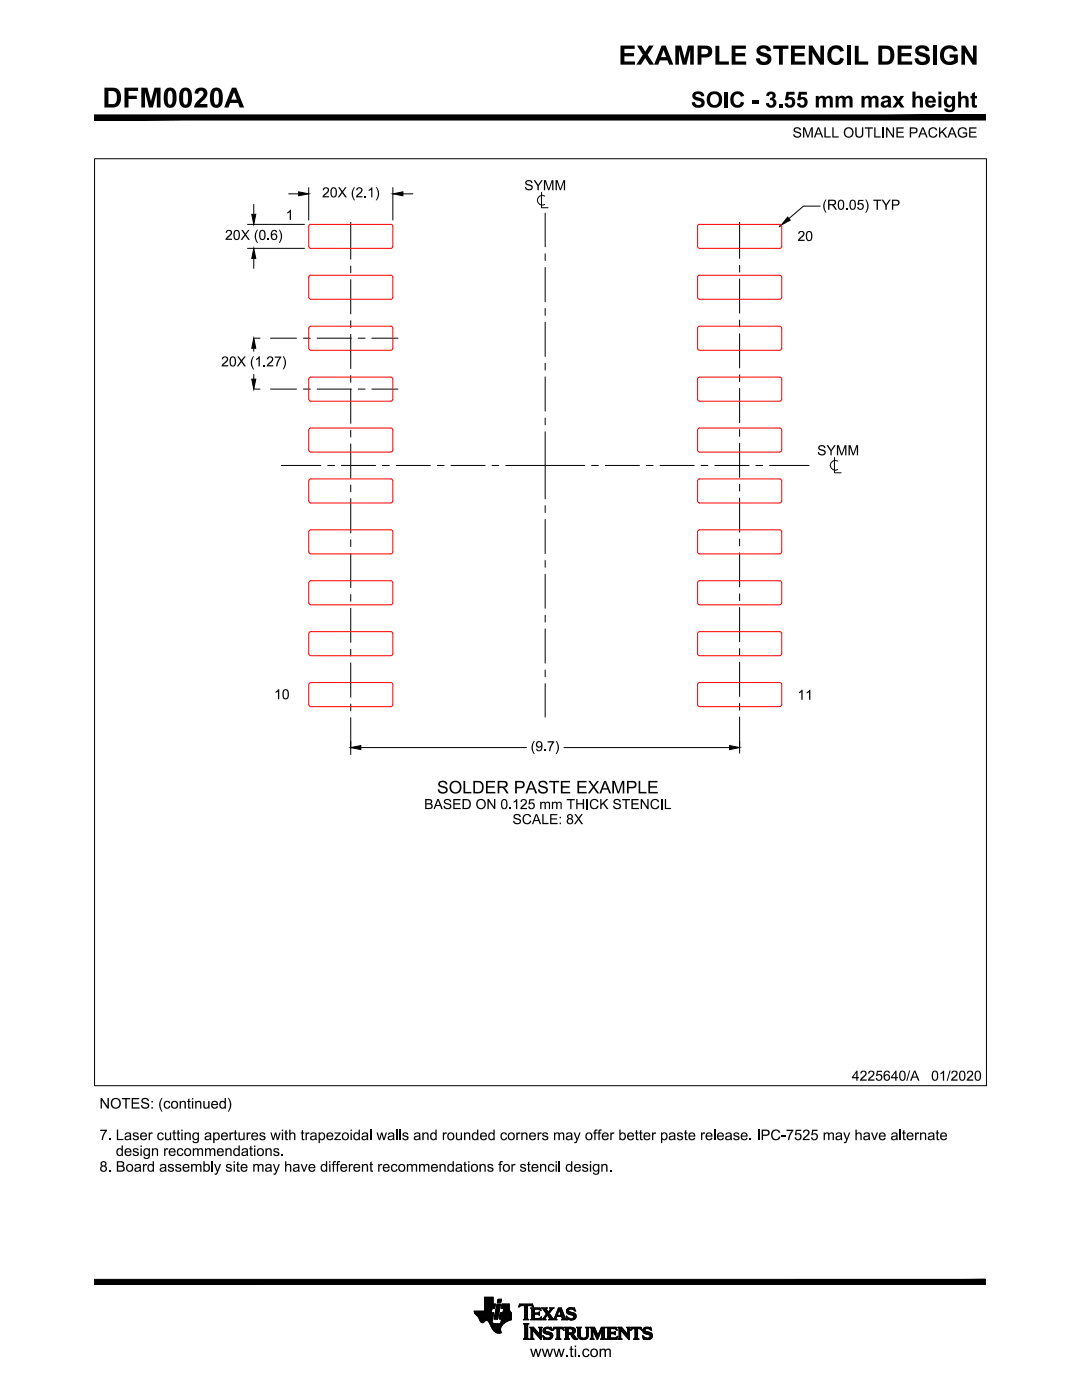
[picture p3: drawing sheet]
<svg xmlns="http://www.w3.org/2000/svg" width="216mm" height="279mm" viewBox="0 0 216 279" stroke-linecap="round" stroke-linejoin="round" font-family="sans-serif">
<g fill="none" stroke="#000" stroke-width=".2">
<path d="M18.9 31.7h177.9v185h-177.9zM57.6 38.7h2M61.6 37.4v6.5M78.4 37.4v6.5M80.4 38.7h2M108 38.4v3.1h1.4M108.7 39.1a.98 .98 0 0 0-1.5 .9 .98 .98 0 0 0 1.5 .8M149 23.4h47.6v.3M196.6 23.2v.2h-177.8M49.4 44.8h11.4M49.4 49.6h11.4M50.6 40.8v2"/>
<path d="M50.6 51.6v2M70 44.4v7.3M70 53.1v1.4M70 55.8v6.8M108.8 42.5v6.8M108.8 50.6v1.4M108.8 53.4v6.8M147.6 44.4v7.2M147.6 53v1.3M147.6 55.7v6.8M155.5 45.2h.2M155.6 45.1v.2"/>
<path d="M163.6 41.1h-3.3l-2.9 2.5M50.6 69.5v.6M50.6 74.7v1M50.6 67.5h1.3M50.6 77.7h1.3M54 67.5h5.2M54 77.7h5.2M60.5 67.5h1.4M60.5 77.7h1.4M63.3 67.5h6.8M63.3 77.7h6.8M70 64v1.4"/>
<path d="M70 66.7v6.9M70 74.9v1.4M70 77.7v6.8M71.5 67.5h1.3M71.5 77.7h1.3M74.2 67.5h5.2M74.2 77.7h5.2M108.8 61.6v1.3M108.8 64.3v6.8M108.8 72.5v1.4M108.8 75.2v6.9M147.6 63.9v1.3"/>
<path d="M147.6 66.6v6.8M147.6 74.8v1.4M147.6 77.5v6.9M56.1 92.9h7.9M65.4 92.9h1.4M68.1 92.9h6.9M70 85.9v1.3M70 88.6v6.8M70 96.8v1.4M70 99.5v6.9M76.3 92.9h1.4M79 92.9h6.9"/>
<path d="M87.3 92.9h1.3M90 92.9h6.8M98.2 92.9h1.3M100.9 92.9h15.8M108.8 83.4v1.4M108.8 86.2v13.4M118.1 92.9h1.3M120.8 92.9h6.8M129 92.9h1.3M131.7 92.9h6.8M139.9 92.9h1.4M142.6 92.9h6.9"/>
<path d="M147.6 85.7v1.4M147.6 88.4v6.9M147.6 96.7v1.3M147.6 99.4v6.8M150.8 92.9h1.4M153.6 92.9h7.8M166.5 91.3v3.1h1.3M167.2 92a.98 .98 0 0 0-1.5 .9 .98 .98 0 0 0 1.5 .8M70 107.7v1.4M70 110.4v6.9M70 118.7v1.3M108.8 100.9v1.4"/>
<path d="M108.8 103.7v6.8M108.8 111.9v1.3M108.8 114.6v6.8M147.6 107.6v1.3M147.6 110.3v6.8M147.6 118.5v1.4M70 121.4v6.8M70 129.6v1.3M70 132.3v6.8M108.8 122.8v1.4M108.8 125.5v6.8M108.8 133.7v1.4"/>
<path d="M108.8 136.4v6.7M147.6 121.2v6.9M147.6 129.4v1.4M147.6 132.2v6.8M70 140.5v1.4M70 143.2v7.4M72 149.2h33.1M112.5 149.2h33.1M147.6 140.4v1.3M147.6 143.1v7.2M96.7 260h1.7M96.7 259.9h1.7"/>
<path d="M96.7 259.8h1.7M96.7 259.7h1.7M96.7 259.6h1.7M96.7 259.5h1.7M96.7 259.4h1.7M96.7 259.3h1.7M96.7 259.2h1.7M96.7 259.1h1.7M96.7 259h1.7M99.2 259.9h.7M99.3 259.8h.7M99.3 259.7h.7"/>
<path d="M99.3 259.6h.7M99.3 259.5h.7M99.3 259.4h.7M99.4 259.3h.7l-.2 .7h-.7zM99.4 259.3h.7M94.6 261.8h3.5M94.6 261.7h3.5M94.6 261.9h3.4M94.7 262h3.3M94.7 262h3.8M94.7 262.1h3.8M94.8 262.2h3.7"/>
<path d="M94.9 262.3h3.6M94.9 262.4h3.5M95 262.4h3.4M95.1 262.5h3.3M95.2 262.6h3.2M95.3 262.7h3.1M95.4 262.7h3M95.4 262.8h2.9M95.5 262.9h2.8M95.5 263h2.8M95.6 263.1h2.7M95.6 263.2h2.7"/>
<path d="M95.7 263.3h2.6M95.7 263.4h2.5M95.7 263.5h2.5M95.8 263.5h1.1M95.8 263.6h1M95.8 263.7h.9M95.9 263.8h.7M96 263.9h.6M96.1 263.9h.3M96.7 261.5h1.4M96.7 261.4h1.4M96.7 261.3h1.5"/>
<path d="M96.7 261.2h1.5M96.7 261.1h2l.2-.9h-.5v-1.3h-1.7v2.8M96.7 261.1h2M96.7 261h2M96.7 260.9h2M96.7 260.8h2M96.7 260.7h2.1M96.7 260.6h2.1M96.7 260.5h2.1M96.7 260.4h2.1M96.7 260.3h2.2M96.7 260.2h1.7"/>
<path d="M96.7 260.1h1.7M97.3 263.5h.9M97.4 263.6h.8M97.5 263.7h.7M97.5 263.8h.7M97.6 263.9h.6M97.7 264h.6M97.7 264.1h.7M97.7 264.2h1.2M97.8 264.3h2.6M97.8 264.3h2.5M97.9 264.4h2.3"/>
<path d="M97.9 264.5h2.3M97.9 264.6h2.2M98 264.6h2.1M98 264.7h2M98 264.8h2M98.1 264.9h1.9M98.1 265h1.8M98.2 265h1.7M98.2 261.1l-.2 .9h.5l-.2 1.2M98.2 265.1h1.7M98.2 263.5v.4l.4 .3h1.9M98.3 263.2l-.1 .3"/>
<path d="M98.3 265.2h1.6M98.3 265.3h1.6M98.4 265.4h1.5M98.5 265.5h1.4M98.6 265.6h1.3M98.6 263.2h.7M98.6 263.1h.7M98.6 265.7h1.3M98.6 263h.7M98.6 262.9h.7M98.7 262.8h.7M98.7 262.7h.7"/>
<path d="M98.7 262.6h.7M98.7 262.5h.7M98.7 265.8h1.3M98.7 262.4h.7M98.8 262.4h.6M98.8 262.3h.7M98.8 262.2h.7M98.8 262.1h.7M98.8 262h.7M98.9 265.8h1.1M98.9 261.9h.7M98.9 261.8h.7"/>
<path d="M98.9 261.7h.7M98.9 261.6h.7M98.9 261.5h.7M98.9 261.4h.7M99 261.3h.7M99 265.9h1M99 261.2h.7M99 261.1h.7M99 261h.7M99 260.9h.7M99.1 260.8h.7M99.1 260.7h.7"/>
<path d="M99.1 260.6h.7M99.1 260.5h.7M99.1 260.4h.7M99.2 266h.8M99.2 260.4h.7M99.2 260.2h.7l-.1 .3-.5 2.8h-.7zM99.2 260.3h.7M99.6 266.1h.1M99.6 263a.29 .29 0 0 0 .2 .3 .29 .29 0 0 0 .3 0M99.6 263.1h2.4M99.6 263.2h2.4M99.6 263h2.4"/>
<path d="M99.6 262.9h2.4M99.7 262.8h2.3M99.7 262.7h2.3M99.7 262.6h2.3M99.7 262.5h2.3M99.7 262.4h2.3M99.8 262.4h2.2M99.8 262.3h2.2M99.8 262.2h2.2M99.8 262.1h2.2M99.8 262h2.2M99.9 264.1h.6"/>
<path d="M99.9 264h.8M100 263.9h.8M100 263.9h.9M100 263.8h1M100 263.7h1.2M100 263.6h1.4M100 261.1h1.6M100 261h1.6M100 263.5h1.6M100 260.9h1.6M100.1 263.5h1.7M100.1 263.4h1.9"/>
<path d="M100.1 260.8h1.5M100.1 263.3h1.9M100.1 260.7h1.5M100.1 263.3l-.2 .9M100.1 260.6h1.5M100.1 260.5h1.5M100.1 260.4h1.5M100.2 260.3h1.4M100.2 260.2h1.4v.9h-1.6zM100.4 262h1.6M100.4 261.9h1.5M100.4 261.8h1.4"/>
<path d="M100.4 261.7h1.4M100.4 261.6h1.3M100.4 261.5h1.3M100.5 261.4h1.1M100.5 261.3h1.1M100.5 261.1l-.1 .9h-.6l-.2 1M100.5 261.2h1.1M101.6 261.1l.2 .6 .2 .3v1.4a2.17 2.17 0 0 0-2 2.4v.2a1.44 1.44 0 0 1-1.8-.9l-.5-1.1a.6 .6 0 0 0-.6-.5 .6 .6 0 0 0-.6 .4h-.4l-.2-.1-.5-1-.7-.7-.1-.4 3.5-.1M103.5 260.8h.1M103.6 260.7h.2M103.6 260.5h2.7M103.6 260.4h2.7"/>
<path d="M103.7 260.3h2.6M104.4 264.1h1.1l-.2 .3v2.7l.2 .2h-1.1l.3-.4v-2.4zM104.4 267.3h1.1M104.4 263.3h1.1M104.5 264.2h1M104.6 267.1h.8M104.6 263.2h.7M104.7 260.7a.91 .91 0 0 0-1.2 .1l.2-.6h2.5l.2 .6-.2-.1a.7 .7 0 0 0-1 0M104.7 263l-.3 .3M104.7 264.3h.6M104.7 263.1h.6M104.7 263h.5"/>
<path d="M104.7 262.9h.5M104.7 262.8h.5M104.7 262.7h.5M104.7 262.5h.5M104.7 262.4h.5M104.7 262.3h.5M104.7 262.2h.5M104.7 262.1h.5M104.7 262h.5M104.7 261.9h.5M104.7 261.8h.5M104.7 261.7h.5"/>
<path d="M104.7 261.5h.5M104.7 261.4h.5M104.7 261.3h.5M104.7 261.2h.5M104.7 261.1h.5M104.7 261h.5M104.7 260.9h.5M104.7 260.8h.5M104.7 260.7h.6M104.7 260.7v2.3M104.7 267h.6M104.7 266.9h.6"/>
<path d="M104.7 266.8h.6M104.7 266.7h.6M104.7 266.6h.6M104.7 266.5h.6M104.7 266.4h.6M104.7 266.2h.6M104.7 266.1h.6M104.7 266h.6M104.7 265.9h.6M104.7 265.8h.6M104.7 265.7h.6M104.7 265.6h.6"/>
<path d="M104.7 265.5h.6M104.7 265.4h.6M104.7 265.2h.6M104.7 265.1h.6M104.7 265h.6M104.7 264.9h.6M104.7 264.8h.6M104.7 264.7h.6M104.7 264.6h.6M104.7 264.4h.6M105.2 260.7v2.3M105.2 263l.3 .3"/>
<path d="M105.5 263.3h-1.1M105.7 265l.8-.1 1.2 1.4v-1.2l-.3-.1M105.7 267.3h.8M105.7 264.9h.8M105.8 265h.8M105.9 263.3h2M105.9 267.1h.5M105.9 265.1h.8M106 267h.3M106 266.9h.3M106 266.8h.3M106 266.7h.3"/>
<path d="M106 266.6h.3M106 266.5h.3M106 266.4h.3M106 266.2h.3M106 266.1h.3M106 266h.3M106 265.9h.3M106 265.8h.3M106 265.7h.3M106 265.6h.3M106 265.5h1M106 265.4h.9"/>
<path d="M106 265.2h.8M106 261.1h1.8M106.1 263.2h1.8M106.1 261.2h1.8M106.1 263l-.2 .3M106.1 262h1.2l.4-.2v.7l-.3-.2h-.8v.7M106.1 263.1h.6M106.1 263h.5M106.1 262.9h.5M106.1 262.8h.5M106.1 262.7h.5M106.1 262.5h.5"/>
<path d="M106.1 262.4h.5M106.1 262.3h.5M106.1 262.2h1.6M106.1 262.1h1.6M106.1 261.9h.5M106.1 261.8h.5M106.1 261.7h.5M106.1 261.5h.5M106.1 261.4h.5M106.1 261.3h.6M106.2 260.7h.2M106.3 260.8h.1"/>
<path d="M106.4 265.6h.6M106.5 265.7h.7M106.6 265.8h.7M106.6 261.4l.1-.1h.6l.7 .2-.2-.5h-1.9l.2 .4v1.6M106.6 261.4v.6M106.6 263l.1 .1h.6l.8-.3-.2 .6-2-.1M106.7 265.9h.6M106.8 266h.6M106.9 266.1h.7M107 266.2h1M107.1 266.4h.9M107.2 266.5h.8"/>
<path d="M107.3 266.6h.7M107.3 266.7h.7M107.4 262h.3M107.4 266.8h.6M107.4 264.9h.8M107.4 265h.8M107.5 262.3h.2M107.5 263.1h.5M107.6 266.9h.4M107.6 262.4h.1M107.6 261.9h.1M107.6 261.3h.3"/>
<path d="M107.6 265h.5M107.6 267h.4M107.7 265.1h.3M107.7 266.1h.3M107.7 266h.3M107.7 265.9h.3M107.7 265.8h.3M107.7 265.7h.3M107.7 265.6h.3M107.7 265.5h.3M107.7 265.4h.3M107.7 265.2h.3"/>
<path d="M107.7 267.1h.3M107.7 261.4h.2M107.8 263h.2M107.9 267.3h.1M107.9 261.5h.1M108 262.9h.1M108 263.3h.9M108.1 261.1h1M108.2 265l-.2 .3v2l-1.7-1.8v1.4l.2 .4h-.8l.3-.4v-1.6l-.3-.3M108.3 263.2h.5M108.3 266.6l.2 .7 .2-.1a1.01 1.01 0 0 0 1.6-.6M108.3 266.6h.1"/>
<path d="M108.3 261.2h.7M108.3 266.7h.2M108.4 266.8h.2M108.4 265.6h.4M108.4 265.5h.4M108.4 266.9h.4M108.4 265.7h.6M108.4 265.4h.4M108.4 263.1h.4M108.4 265.8h1M108.4 261.3h.6M108.4 267h.8"/>
<path d="M108.4 267.1h1.6M108.4 265.2h.5M108.5 263l.5-.8-.9-1.2h1.1l-.2 .3 .4 .6 .4-.7-.1-.2h.8l-.9 1.1 .9 1.2 .9-2.3h.6l.8 2.2 .3 .1M108.5 263l-.5 .3M108.5 265.9h1.3M108.5 263h.3M108.5 267.3h.1M108.5 261.4h.6M108.5 265.1h1.5M108.5 266h1.6M108.5 262.9h.4M108.6 261.5h.6"/>
<path d="M108.6 265h1.4M108.6 262.8h.4M108.7 261.7h.6M108.7 266.1h1.5M108.7 262.7h.4M108.7 261.8h.6M108.8 262.5h.3M108.8 261.9h1M108.8 267.3h1M108.8 264.9h.8M108.9 262.4h.9M108.9 262h.8"/>
<path d="M108.9 263.3h-.9M109 262.3h.7M109 262.1h.6M109 262.2h.7M109 266.2a.75 .75 0 0 1-.6-1 .75 .75 0 0 1 1.2-.3l.2 .1 .2-.1 .1 .6a1.05 1.05 0 0 0-1.3-.2l.1 .3 .7 .2a.72 .72 0 0 1 .7 .8M109 266.2l.7 .3a.46 .46 0 0 1-.1 .5 .46 .46 0 0 1-.6 0l-.7-.4M109.1 266.2h1.1M109.3 262.5h.6M109.4 262.7h.6M109.5 267h.6M109.5 262.8h.6M109.5 263.3l.2-.1-.5-.8-.4 .8 .1 .1"/>
<path d="M109.5 263.3h1.6M109.5 261.8h.3M109.5 262.9h.6M109.5 266.4h.8M109.6 261.7h.3M109.6 263h.6M109.7 261.5h.3M109.7 265.2h.4M109.7 263.1h.6M109.7 263.2h.7M109.7 266.9h.5M109.7 261.4h.4"/>
<path d="M109.8 266.5h.5M109.8 261.1h.7M109.8 266.8h.5M109.8 266.7h.5M109.8 266.6h.5M109.8 261.3h.4M109.8 264.9h.2M109.8 261.2h.5M109.9 265.4h.2M110 265.5h.1M110.3 265.5h.1M110.3 265.4h.2"/>
<path d="M110.3 265.2h.3M110.4 265.1h2M110.4 265h2M110.4 264.9h2M110.5 263.2h.4M110.6 263.1h.3M110.6 263h.4M110.7 262.9h.3M110.8 262.8h.3M110.8 262.7h1.8M110.8 262.5h1.8M110.9 267.3h1"/>
<path d="M110.9 262.4h.3M110.9 262.3h.3M111 262.2h.3M111 262.1h.3M111 262h.4M111.1 267.1h.6M111.1 261.9h.3M111.1 267h.6M111.1 265.2h.6M111.1 263.3h-1.6M111.1 261.8h.3M111.2 265.3v1.6l-.3 .4h1l-.2-.2v-1.8"/>
<path d="M111.2 266.9h.5M111.2 266.8h.5M111.2 266.7h.5M111.2 266.6h.5M111.2 266.5h.5M111.2 266.4h.5M111.2 266.2h.5M111.2 266.1h.5M111.2 266h.5M111.2 265.9h.5M111.2 265.8h.5M111.2 265.7h.5"/>
<path d="M111.2 265.6h.5M111.2 265.5h.5M111.2 265.4h.5M111.2 265.3a.5 .5 0 0 0-.9 .2h-.1M111.2 261.7h.3M111.2 261.5h.3M111.3 261.4h.8M111.3 261.3h.8M111.4 261.2h.7M111.4 261.1h.6M111.6 261.4l.4 1.1h-.8zM111.6 261.5h.6"/>
<path d="M111.7 265.3a.42 .42 0 0 1 .4-.2 .42 .42 0 0 1 .3 .3l.1 .1v-.1a.44 .44 0 0 0-.1-.5 .44 .44 0 0 0-.5 0h-1.4l-.3 .6M111.7 261.7h.5M111.7 261.8h.6M111.8 261.9h.5M111.8 262h.6M111.9 262.1h.5M111.9 262.2h.5M111.9 262.3h.6M112 262.4h.5M112 263.3l.2-.1-.1-.5h-1l-.2 .5 .2 .1M112 263.3h1.1M112.1 262.8h.6"/>
<path d="M112.1 262.9h.6M112.2 263h.6M112.2 265.2h.3M112.2 263.2h.7M112.2 263.1h.6M112.3 265.4h.2M112.4 265.5h.2M112.6 265l.2 .3v1.6l-.2 .4h1l-.2-.2v-.8M112.6 265l1.2-.1a.69 .69 0 0 1 1 .4 .69 .69 0 0 1-.5 .9h-.1M112.6 267.3h1M112.6 264.9h1.6M112.7 265h1.8"/>
<path d="M112.8 267.1h.6M112.8 267h.6M112.8 265.1h1.9M112.8 266.4h1.1a.99 .99 0 0 0 1.4 .9M112.8 266.9h.6M112.8 266.8h.6M112.8 266.7h.6M112.8 266.6h.6M112.8 266.5h.6M112.8 266.2h1.5M112.8 266.1h1.6M112.8 266h1.8"/>
<path d="M112.8 265.9h.6M112.8 265.8h.6M112.8 265.7h.6M112.8 265.6h.6M112.8 265.5h.6M112.8 265.4h.6M112.8 265.2h.6M113 262.8h.1M113 262.7h.1M113 262.9h.3M113 261.7h.5M113 263h.4"/>
<path d="M113 261.8h.6M113 261.5h.5M113.1 263.3h-1.1M113.1 261.9h.8M113.1 261.4h.4M113.1 263.1h.6M113.1 263.2h1.6M113.1 262h1.3M113.1 261.3h.5M113.1 263.3h.2M113.2 261.2a1.32 1.32 0 0 1 1.3-.1l.1-.1 .2 .6a1.05 1.05 0 0 0-1.3-.2l.1 .4 .6 .2a.8 .8 0 0 1 .7 1 .8 .8 0 0 1-1.1 .4h-.7l-.1-.7a.87 .87 0 0 0 1.5 .1l-.1-.2-.7-.2a.7 .7 0 0 1-.5-1.2zM113.2 262.1h1.5"/>
<path d="M113.2 261.2h1.5M113.3 262.2h1.5M113.3 261.1h1.3M113.4 263.3h1.2M113.6 262.3h1.3M113.6 261h.6M113.8 266a.42 .42 0 0 0 .5-.4 .42 .42 0 0 0-.5-.4l-.4 .1v.7M113.8 263.5h.4M113.9 266.4h.6M114 266.5h.6M114 266.6h.6M114.1 266.7h.6"/>
<path d="M114.1 265.2h.7M114.1 262.4h.8M114.1 265.9h.6M114.1 266.8h.7M114.2 266.2l1.1 1.1M114.2 266.2h.1M114.2 266.9h.7M114.2 265.4h.6M114.2 265.8h.6M114.2 265.7h.6M114.2 265.5h.6M114.2 263.1h.6"/>
<path d="M114.3 267h.6M114.3 265.6h.5M114.3 261.3h.4M114.4 267.1h.7M114.4 262.5h.6M114.4 263h.5M114.5 262.9h.4M114.5 262.7h.5M114.5 261.4h.3M114.5 262.8h.5M114.5 267.3h.8M114.6 261.5h.2"/>
<path d="M114.7 261.7h.1M115 265l.3 .1v1.4M115 264.9h1M115 265h1M115.2 265h.7M115.3 265.1h.5M115.3 266.6h.5M115.3 266.5h.5M115.3 266.4h.5M115.3 266.2h.5M115.3 266.1h.5M115.3 266h.5"/>
<path d="M115.3 265.9h.5M115.3 265.8h.5M115.3 265.7h.5M115.3 265.6h.5M115.3 265.5h.5M115.3 265.4h.5M115.3 265.2h.5M115.3 266.7h.5M115.3 266.8h.6M115.4 266.9h.6M115.5 267h.8M115.6 267.1h1.5"/>
<path d="M115.8 266.5a.63 .63 0 0 0 .6 .6 .63 .63 0 0 0 .6-.6M115.8 267.3h1.1M116 265l-.2 .1v1.4M116.6 267h.6M116.8 265h.8M116.8 265l.2 .1v1.4M116.8 264.9h.8M116.9 266.9h.4M116.9 265h.6M117 266.8h.3M117 266.7h.4M117 265.1h.4"/>
<path d="M117 266.6h.4M117 266.5h.4M117 266.4h.4M117 266.2h.4M117 266.1h.4M117 266h.4M117 265.9h.4M117 265.8h.4M117 265.7h.4M117 265.6h.4M117 265.5h.4M117 265.4h.4"/>
<path d="M117 265.2h.4M117.4 266.5a1.08 1.08 0 0 1-.8 .9 1.08 1.08 0 0 1-1.1-.3l-.2-.6M117.6 265l-.2 .1v1.4M117.8 265l.8-.1 .7 1.6 .5-1.2a.41 .41 0 0 1 .2-.4 .41 .41 0 0 1 .4 0l.4 .1M117.8 267.3h.7M117.8 264.9h.8M117.9 265h.8M117.9 267.1h.4M118 267h.3M118 265.1h.7M118 266.9h.3M118 266.8h.3"/>
<path d="M118 266.7h.3M118 266.6h.3M118 266.5h.3M118 266.4h.3M118 266.2h.3M118 266.1h.3M118 266h.3M118 265.9h.3M118 265.8h.3M118 265.7h.3M118 265.6h.3M118 265.5h.9"/>
<path d="M118 265.4h.8M118 265.2h.8M118.4 265.6h.5M118.4 265.7h.6M118.5 265.8h.5M118.5 265.9h.6M118.6 266h.5M118.6 266.1h.6M118.7 266.2h.5M118.7 266.4h.6M118.8 266.5h.8M118.8 266.6h.8"/>
<path d="M118.9 266.7h.6M118.9 266.8h.6M119 266.9h.4M119 267h.4M119.1 267.1h.2M119.1 267.3h.2M119.4 266.4h.3M119.4 266.2h.3M119.5 266.1h.2M119.5 266h.3M119.6 265.9h.3M119.6 265.8h.3"/>
<path d="M119.6 265.7h.4M119.7 265.6h.3M119.7 265.5h.9M119.8 265.4h.8M119.8 265.2h.8M119.9 267.3h.9M119.9 265.1h.7M119.9 265h.8M120 264.9h.8M120 267.1h.7M120.1 267h.5M120.1 266.9h.5"/>
<path d="M120.1 266.8h.5M120.1 266.7h.5M120.1 266.6h.5M120.1 266.5h.5M120.1 266.4h.5M120.1 266.2h.5M120.1 266.1h.5M120.1 266h.5M120.1 265.9h.5M120.1 265.8h.5M120.1 265.7h.5M120.1 265.6h.5"/>
<path d="M120.8 265l-.2 .3v1.6l.2 .4h-.9l.2-.4v-1.5l-.9 1.9-.9-1.9v1.5l.2 .4h-.7l.2-.4v-1.6l-.2-.3M121 265l.3 .3v1.6l-.3 .4h2l.2-.6M121 267.3h2M121 264.9h1.9M121 265l1.9-.1 .2 .6M121.2 265h1.8M121.2 267.1h1.9M121.2 265.1h1.8M121.3 267h1.8M121.3 266.9h.5M121.3 266.8h.5M121.3 266.7h.5"/>
<path d="M121.3 266.6h.5M121.3 266.5h.5M121.3 266.4h.5M121.3 266.2h.5M121.3 266.1h1.5M121.3 266h1.5M121.3 265.9h1.5M121.3 265.8h.5M121.3 265.7h.5M121.3 265.6h.5M121.3 265.5h.5M121.3 265.4h.5"/>
<path d="M121.3 265.2h.5M121.8 265.3v.6h.8l.2-.2v.7l-.2-.2h-.8v.7l.2 .1M121.8 265.3l.1-.1h.7l.5 .3M122.7 266.2h.1M122.7 265.8h.1M122.7 266.4h.1M122.8 265.2h.3M122.9 266.9h.3M122.9 265.4h.2M123.1 265.5h.1M123.1 266.8h.1M123.2 266.7l-.3 .2-.4 .1"/>
<path d="M123.2 266.7h.1M123.3 265l.7-.1 1.3 1.4-.1-1.2-.2-.1M123.3 267.3h.8M123.3 264.9h.7M123.4 265h.7M123.5 267.1h.4M123.5 265.1h.7M123.5 267h.4M123.5 266.9h.4M123.5 266.8h.4M123.5 266.7h.4M123.5 266.6h.4"/>
<path d="M123.5 266.5h.4M123.5 266.4h.4M123.5 266.2h.4M123.5 266.1h.4M123.5 266h.4M123.5 265.9h.4M123.5 265.8h.4M123.5 265.7h.4M123.5 265.6h.4M123.5 265.5h1M123.5 265.4h.9M123.5 265.2h.8"/>
<path d="M123.9 265.6h.7M124 265.7h.7M124.1 265.8h.7M124.2 265.9h.7M124.3 266h.7M124.4 266.1h.7M124.5 266.2h1.1M124.6 266.4h1M124.7 266.5h.9M124.8 266.6h.8M124.9 266.7h.7M125 265h.8"/>
<path d="M125 266.8h.6M125 264.9h.8M125.1 266.9h.5M125.2 265h.5M125.2 267h.4M125.2 265.1h.4M125.3 266.1h.3M125.3 266h.3M125.3 265.9h.3M125.3 265.8h.3M125.3 265.7h.3M125.3 265.6h.3"/>
<path d="M125.3 265.5h.3M125.3 265.4h.3M125.3 265.2h.3M125.3 267.1h.3M125.4 267.3h.2M125.8 265l-.2 .3v2l-1.7-1.8v1.4l.2 .4h-.8l.2-.4v-1.6l-.2-.3M125.8 265.5h.1M125.9 265.4h.1M125.9 265.2h.3M125.9 265.1h2.1M126 265h2M126 264.9h1.9"/>
<path d="M126.4 267.3h1.1M126.6 267.1h.7M126.7 267h.5M126.7 265.2h.5M126.7 265.3v1.6l-.3 .4h1.1l-.3-.4v-1.6M126.7 266.9h.5M126.7 266.8h.5M126.7 266.7h.5M126.7 266.6h.5M126.7 266.5h.5M126.7 266.4h.5M126.7 266.2h.5"/>
<path d="M126.7 266.1h.5M126.7 266h.5M126.7 265.9h.5M126.7 265.8h.5M126.7 265.7h.5M126.7 265.6h.5M126.7 265.5h.5M126.7 265.4h.5M126.7 265.3a.5 .5 0 0 0-.8 .2h-.1M127.2 265.3a.42 .42 0 0 1 .4-.2 .42 .42 0 0 1 .4 .3l.1 .1v-.1a.44 .44 0 0 0-.2-.5 .44 .44 0 0 0-.5 0h-1.4l-.2 .6M127.8 265.2h.2M127.9 265.4h.2"/>
<path d="M128 265.5h.1M128.2 266.6l.2 .7 .2-.1a1.01 1.01 0 0 0 1.6-.6M128.2 266.6h.1M128.2 266.7h.2M128.3 266.8h.2M128.3 265.7h.6M128.3 265.6h.4M128.3 265.5h.4M128.3 266.9h.4M128.3 265.4h.4M128.3 265.8h1M128.3 267h.8"/>
<path d="M128.3 265.2h.5M128.3 267.1h1.6M128.4 265.9h1.3M128.4 267.3h.1M128.4 265.1h1.5M128.4 266h1.5M128.5 265h1.4M128.6 266.1h1.5M128.7 267.3h1M128.7 264.9h.8M128.9 266.2a.75 .75 0 0 1-.6-1 .75 .75 0 0 1 1.2-.3l.2 .1 .1-.1 .2 .6a1.05 1.05 0 0 0-1.3-.2l.1 .3 .7 .2a.72 .72 0 0 1 .7 .8M128.9 266.2l.7 .3a.46 .46 0 0 1-.1 .5 .46 .46 0 0 1-.6 0l-.7-.4"/>
<path d="M129 266.2h1.1M129.3 267h.7M129.4 266.4h.8M129.6 265.2h.3M129.6 266.9h.5M129.7 266.5h.5M129.7 266.8h.5M129.7 266.7h.5M129.7 266.6h.5M129.7 264.9h.2M129.8 265.4h.2M129.9 265.5h.1"/>
</g>
<g fill="#000" stroke="#000" stroke-width=".2">
<path d="M59.6 38.3l2 .4-2 .4zM78.4 38.7l2-.4v.8zM50.2 42.8h.8l-.4 2zM50.6 49.6l.4 2h-.8zM157.2 43.3l.5 .6-1.8 1zM50.6 67.5l.4 2h-.8zM50.2 75.7h.8l-.4 2zM70 149.2l2-.4v.8zM145.6 148.8l2 .4-2 .4z"/>
<path d="M18.8 22.9v1.1l177.8-1.1zM18.8 24l177.8-1.1v1.1z"/>
<path d="M18.8 255.3v1l177.8-1zM18.8 256.3l177.8-1v1z"/>
</g>
<g fill="none" stroke="#f00" stroke-width=".2">
<path d="M61.6 59.3l.1 .2 .3 .2h16M62 44.8h16M62 44.8l-.3 .2-.1 .2v4l.2 .3 16.2 .1M78 54.9h-16l-.3 .2-.1 .2v4M78 44.8l.3 .2 .1 .2v4l-.2 .3-.2 .1M78 54.9l.3 .2 .1 .2v4M78.4 59.3l-.2 .4h-.2M139.6 44.8h16M155.6 44.8l.3 .2 .1 .2v4l-.2 .3-16.2 .1-.2-.1-.2-.3v-4l.1-.2 .3-.2M156 59.3l-.2 .4h-.2h-16h-.2l-.2-.4M156 59.3v-4l-.2-.3-16.2-.1-.3 .2-.1 .2v4M78 65.1h-16l-.3 .2-.1 .2v4l.4 .4h16"/>
<path d="M78 75.3h-16l-.3 .2-.1 .2v4l.4 .3 16 .1M78 65.1l.3 .2 .1 .2v4l-.2 .3-.2 .1M78 75.3l.3 .2 .1 .2v4l-.2 .3h-.2M139.3 65.3l.3-.2h16l.3 .2 .1 .2v4l-.4 .4h-16l-.2-.1-.2-.3zM139.3 75.5l.3-.2h16l.3 .2 .1 .2v4l-.4 .4-16-.1-.3-.1-.1-.2zM61.6 89.8l.1 .2 .3 .2M62 90.2h16M78 85.4h-16l-.3 .2-.1 .2v4M78 95.6h-16l-.3 .2-.1 .2v4l.4 .4h16M78 85.4l.2 .1 .2 .3v4M78 95.6l.3 .2 .1 .2v4l-.2 .3-.2 .1M78.4 89.8l-.2 .4h-.2"/>
<path d="M139.2 89.8l.2 .4h.2M139.2 89.8v-4l.1-.2 .3-.2h16l.2 .1 .2 .3v4M139.3 95.8l.3-.2h16l.3 .2 .1 .2v4l-.4 .4h-16l-.2-.1-.2-.3zM139.6 90.2h16M156 89.8l-.2 .4h-.2M78 105.7h-16l-.3 .2-.1 .2v4l.4 .4h16M78 115.9h-16l-.3 .2-.1 .2v4M78 105.7l.3 .2 .1 .2v4l-.2 .4h-.2M78 115.9l.2 .1 .2 .3v4M139.3 105.9l.3-.2h16l.3 .2 .1 .2v4l-.4 .4h-16l-.3-.2-.1-.2zM61.6 120.3l.1 .2 .3 .2M62 120.7h16"/>
<path d="M78 126.1h-16l-.3 .2-.1 .2v4l.4 .3 16 .1M78 136.2h-16l-.3 .2-.1 .2v4l.4 .4h16M78 126.1l.3 .2 .1 .2v4l-.2 .3h-.2M78 136.2l.3 .2 .1 .2v4l-.2 .4h-.2M78.4 120.3l-.2 .3-.2 .1M139.2 120.3l.2 .3 .2 .1M139.2 120.3v-4l.1-.2 .3-.2h16l.2 .1 .2 .3v4M139.3 126.3l.3-.2h16l.3 .2 .1 .2v4l-.4 .4-16-.1h-.2l-.2-.3zM139.3 136.4l.3-.2h16l.3 .2 .1 .2v4l-.4 .4h-16h-.2l-.2-.4zM139.6 120.7h16M156 120.3l-.2 .3-.2 .1"/>
</g>
<text font-size="5.5" x="20.4" y="21.5">DFM0020A</text>
<text font-size="5.3" x="123.4" y="12.9">EXAMPLE STENCIL DESIGN</text>
<text font-size="4.4" x="137.9" y="21.5">SOIC - 3.55 mm max height</text>
<text font-size="3.5" x="87.2" y="158.3">SOLDER PASTE EXAMPLE</text>
<text font-size="3.2" x="105.8" y="270.8">www.ti.com</text>
<g font-size="2.9">
<text x="19.8" y="221.2">NOTES: (continued)</text>
<text x="19.8" y="227.5">7. Laser cutting apertures with trapezoidal walls and rounded corners may offer better paste release. IPC-7525 may have alternate</text>
<text x="19.8" y="233.8">8. Board assembly site may have different recommendations for stencil design.</text>
<text x="23.1" y="230.7">design recommendations.</text>
</g>
<g font-size="2.8">
<text x="158.1" y="27.4">SMALL OUTLINE PACKAGE</text>
<text x="64.2" y="39.4">20X (2.1)</text>
<text x="104.6" y="38">SYMM</text>
<text x="164.1" y="41.9">(R0.05) TYP</text>
<text x="44.9" y="47.9">20X (0.6)</text>
<text x="57" y="43.9">1</text>
<text x="159.1" y="48.1">20</text>
<text x="44.1" y="73.1">20X (1.27)</text>
<text x="163.1" y="90.9">SYMM</text>
<text x="54.7" y="139.5">10</text>
<text x="159.1" y="139.7">11</text>
<text x="105.9" y="149.9">(9.7)</text>
<text x="84.6" y="161.5">BASED ON 0.125 mm THICK STENCIL</text>
<text x="102.3" y="164.5">SCALE: 8X</text>
<text x="170" y="215.7">4225640/A</text>
<text x="185.8" y="215.7">01/2020</text>
</g>
</svg>
